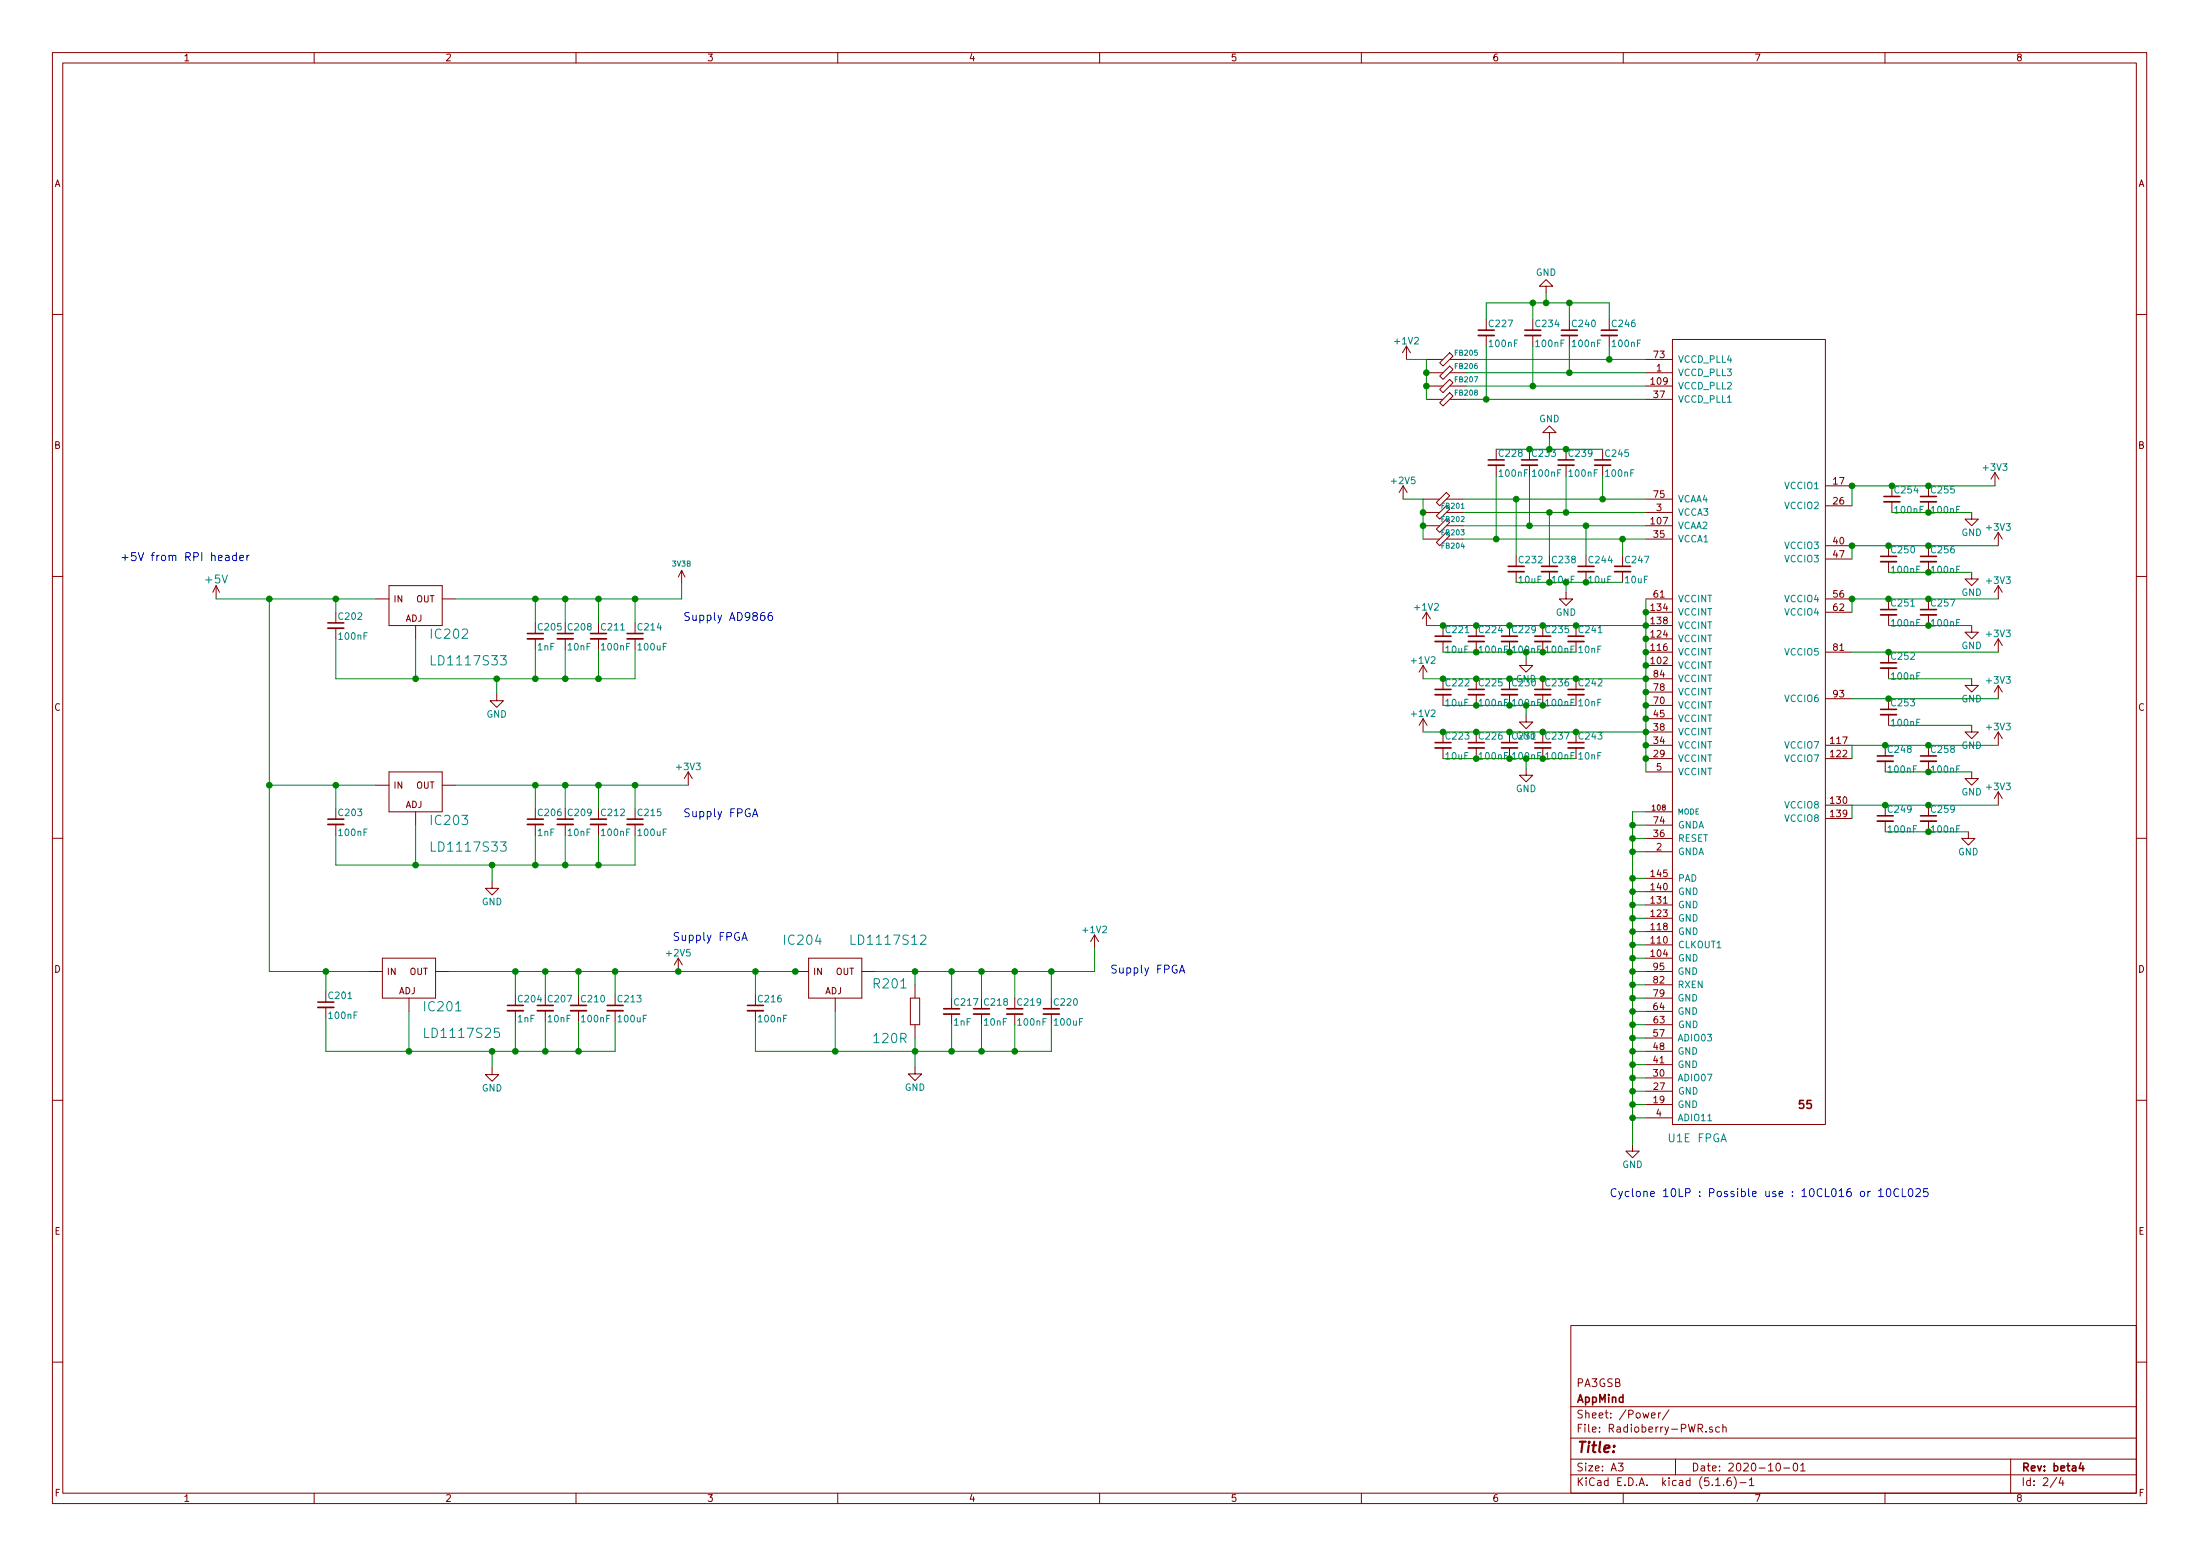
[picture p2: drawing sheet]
<svg xmlns="http://www.w3.org/2000/svg" width="420mm" height="297mm" viewBox="0 0 420 297" stroke-linecap="round" stroke-linejoin="round" font-family="sans-serif">
<g fill="none" stroke="#840000" stroke-width=".19">
<path d="M10 10h400v277h-400zM12 12h396v273.1h-396zM60 10v2M110 10v2M160 10v2M210 10v2M260 10v2M310 10v2M360 10v2M295.3 54.6h1.2l-1.2-1.2-1.3 1.2h1.3v1.3M10 60h2M268.6 66.1l-.8 1.2"/>
<path d="M268.6 66.1v2.5M268.6 66.1l.8 1.2M272.4 71.2h3.2M272.4 73.7h3.2M272.4 76.2h3.2M272.4 68.6h3.2M275 76.9l1.9-1.9 .6 .6-1.9 1.9zM275 74.3l1.9-1.9 .6 .7-1.9 1.9zM275 71.8l1.9-1.9 .6 .6-1.9 1.9zM276.9 67.3l.6 .7-1.9 1.9-.6-.6zM276.9 71.2h3.1M276.9 73.7h3.1"/>
<path d="M276.9 76.2h3.1M276.9 68.6h3.1M283.8 61v2M283.8 64v2.1M292.7 61v2M292.7 64v2.1M299.7 61v2M299.7 64v2.1M307.3 61v2M307.3 64v2.1M314.3 71.2h5.1M314.3 73.7h5.1"/>
<path d="M314.3 76.2h5.1M314.3 68.6h5.1M319.4 64.8h29.2v149.9h-29.2zM408 60h2M268 92.7l-.8 1.3M268 92.7v2.6M268 92.7l.7 1.3M271.8 97.8h3.1M271.8 95.3h3.1M276.2 96.6l.7 .6-1.9 1.9-.7-.6zM276.2 94l.7 .7-1.9 1.9-.7-.7zM276.3 97.8h3.1"/>
<path d="M276.3 95.3h3.1M285.7 85.8v2M285.7 88.8v2M292.1 85.8v2M292.1 88.8v2M295.9 82.6h1.3l-1.3-1.3-1.3 1.3h1.3v1.3M299.1 85.8v2M299.1 88.8v2M306.1 85.8v2M306.1 88.8v2M314.3 97.8h5.1M314.3 95.3h5.1"/>
<path d="M348.6 92.7h5.1M348.6 96.6h5.1M361.3 92.7v2.1M361.3 95.8v2M368.3 92.7v2.1M368.3 95.8v2M376.6 97.8v1.3h1.2l-1.2 1.3-1.3-1.3h1.3M381 90.2l-.8 1.3M381 90.2v2.5M381 90.2l.8 1.3M10 110h2M41.3 111.8v2.5"/>
<path d="M41.3 111.8l-.7 1.3M41.3 111.8l.6 1.3M64.1 116.9v2M64.1 119.9v2.1M71.8 114.3h2.5M74.3 111.8h10.2v7.6h-10.2zM79.4 119.4v2.6M84.5 114.3h2.5M102.2 118.9v2M107.9 118.9v2M114.3 118.9v2M121.3 118.9v2"/>
<path d="M130.2 108.9l-.7 1.2M130.8 110.1l-.6-1.2v2.5M271.8 100.4h3.1M271.8 102.9h3.1M272.4 116.9l-.7 1.2M272.4 116.9v2.5M272.4 116.9l.8 1.2M274.3 103.5l1.9-1.9 .7 .7-1.9 1.9zM274.3 101l1.9-1.9 .7 .6-1.9 1.9zM275.6 119.4v2M276.3 100.4h3.1M276.3 102.9h3.1"/>
<path d="M281.9 119.4v2M288.3 119.4v2M289.6 106.1v2M289.6 109.1v2.1M294.6 119.4v2M295.9 106.1v2M295.9 109.1v2.1M299.1 113.1v1.2h1.3l-1.3 1.3-1.3-1.3h1.3M301 119.4v2M302.9 106.1v2M302.9 109.1v2.1M309.9 106.1v2"/>
<path d="M309.9 109.1v2.1M314.3 119.4h5.1M314.3 114.3h5.1M314.3 100.4h5.1M314.3 116.9h5.1M314.3 102.9h5.1M348.6 114.3h5.1M348.6 116.9h5.1M348.6 104.2h5.1M348.6 106.7h5.1M360.7 104.2v2M360.7 107.2v2.1"/>
<path d="M360.7 114.3v2.1M360.7 117.4v2M368.3 104.2v2M368.3 107.2v2.1M368.3 114.3v2.1M368.3 117.4v2M376.6 119.4v1.3h1.2l-1.2 1.3-1.3-1.3h1.3M376.6 109.3v1.2h1.2l-1.2 1.3-1.3-1.3h1.3M381.6 111.8l-.7 1.3M381.6 101.6v2.6M381.6 111.8v2.5M381.6 111.8l.8 1.3"/>
<path d="M381.6 101.6l-.7 1.3M381.6 101.6l.8 1.3M408 110h2M94.9 132.5v1.3h1.2l-1.2 1.2-1.3-1.2h1.3M102.2 122v2M107.9 122v2M114.3 122v2M121.3 122v2M271.8 137.2l-.8 1.3M271.8 127v2.6M271.8 137.2v2.5M271.8 137.2l.7 1.3"/>
<path d="M271.8 127l-.8 1.3M271.8 127l.7 1.3M275.6 122.5v2M275.6 129.6v2M275.6 132.6v2.1M275.6 139.7v2.1M281.9 122.5v2M281.9 129.6v2M281.9 132.6v2.1M281.9 139.7v2.1M288.3 122.5v2M288.3 129.6v2"/>
<path d="M288.3 132.6v2.1M288.3 139.7v2.1M291.5 136.6v1.2h1.2l-1.2 1.3-1.3-1.3h1.3M291.5 125.8v1.2h1.2l-1.2 1.3-1.3-1.3h1.3M294.6 122.5v2M294.6 129.6v2M294.6 132.6v2.1M294.6 139.7v2.1M301 122.5v2M301 129.6v2M301 132.6v2.1M301 139.7v2.1"/>
<path d="M314.3 127h5.1M314.3 124.5h5.1M314.3 122h5.1M314.3 139.7h5.1M314.3 137.2h5.1M314.3 134.7h5.1M314.3 132.1h5.1M314.3 129.6h5.1M348.6 124.5h5.1M348.6 133.4h5.1M360.7 124.5v2M360.7 127.5v2.1"/>
<path d="M360.7 133.4v2M360.7 136.4v2.1M376.6 138.5v1.2h1.2l-1.2 1.3-1.3-1.3h1.3M376.6 129.6v1.2h1.2l-1.2 1.3-1.3-1.3h1.3M381.6 122v2.5M381.6 130.8v2.6M381.6 139.7v2.6M381.6 130.8l-.7 1.3M381.6 130.8l.8 1.3M381.6 122l-.7 1.2M381.6 122l.8 1.2M381.6 139.7l-.7 1.3"/>
<path d="M381.6 139.7l.8 1.3M64.1 154.3v2.1M64.1 157.4v2M71.8 149.9h2.5M74.3 147.4h10.2v7.6h-10.2zM79.4 155v2.5M84.5 149.9h2.5M102.2 154.3v2.1M102.2 157.4v2M107.9 154.3v2.1M107.9 157.4v2M114.3 154.3v2.1"/>
<path d="M114.3 157.4v2M121.3 154.3v2.1M121.3 157.4v2M131.4 147.4l-.7 1.2M131.4 147.4v2.5M131.4 147.4l.8 1.2M275.6 142.8v2M281.9 142.8v2M288.3 142.8v2M291.5 146.7v1.3h1.2l-1.2 1.3-1.3-1.3h1.3M294.6 142.8v2M301 142.8v2"/>
<path d="M314.3 155h5M314.3 147.4h5.1M314.3 142.3h5.1M314.3 144.8h5.1M314.3 157.5h5.1M348.6 142.3h5.1M348.6 144.8h5.1M348.6 153.7h5.1M348.6 156.2h5.1M360 142.3v2M360 145.3v2.1M360 153.7v2"/>
<path d="M360 156.8v2M368.3 142.3v2M368.3 145.3v2.1M368.3 153.7v2M368.3 156.8v2M375.9 158.8v1.3h1.3l-1.3 1.2-1.3-1.2h1.3M376.6 147.4v1.2h1.2l-1.2 1.3-1.3-1.3h1.3M381.6 151.2v2.5M381.6 151.2l-.7 1.2M381.6 151.2l.8 1.2M10 160h2M94 168.3v1.3h1.2l-1.2 1.3-1.3-1.3h1.3"/>
<path d="M209 178.5l-.7 1.2M209 178.5v2.5M209 178.5l.8 1.2M314.3 160.1h5.1M314.3 177.8h5.1M314.3 175.3h5.1M314.3 172.8h5.1M314.3 170.2h5.1M314.3 167.7h5.1M314.3 162.6h5.1M408 160h2M62.2 189.3v2"/>
<path d="M62.2 192.3v2M70.5 185.5h2.5M73 182.9h10.2v7.6h-10.2zM78.1 190.5v2.6M83.2 185.5h2.5M98.4 189.9v2M98.4 192.9v2.1M104.1 189.9v2M104.1 192.9v2.1M110.5 189.9v2M110.5 192.9v2.1M117.5 189.9v2"/>
<path d="M117.5 192.9v2.1M129.5 182.9l-.7 1.3M129.5 182.9v2.6M129.5 182.9l.8 1.3M144.3 189.9v2M144.3 192.9v2.1M151.9 185.5h2.5M154.4 182.9h10.2v7.6h-10.2zM159.5 190.5v2.6M164.6 185.5h2.5M173.9 190.5h1.7v5.1h-1.7zM174.8 188v2.5"/>
<path d="M174.8 195.6v2.6M181.7 190.5v2.1M181.7 193.6v2M187.5 190.5v2.1M187.5 193.6v2M193.8 190.5v2.1M193.8 193.6v2M200.8 190.5v2.1M200.8 193.6v2M314.3 182.9h5.1M314.3 180.4h5.1M314.3 198.2h5"/>
<path d="M314.3 195.6h5.1M314.3 193.1h5M314.3 190.5h5M314.3 188h5M314.3 185.5h5M10 210h2M94 203.9v1.2h1.2l-1.2 1.3-1.3-1.3h1.3M174.8 203.7v1.3h1.2l-1.2 1.3-1.3-1.3h1.3M311.8 218.5v1.2h1.3l-1.3 1.3-1.3-1.3h1.3M314.3 210.9h5M314.3 208.3h5.1M314.3 205.8h5"/>
<path d="M314.3 213.4h5M314.3 203.2h5M314.3 200.7h5M408 210h2M300 253h108v32.1h-108zM10 260h2M300 278.5h108M300 274.5h108M300 268.5h108M309 279.3h1l-.5 .6 .4 .1v.7l-.2 .1-.7-.1M315.4 270.2l.7-.1v-.3l-.5-.1-.2 .2 .1 .7h.6M316.8 269.7v1"/>
<path d="M317.2 269.7l-.4 .1v.2M318.7 269.1l-1.2 2M320 278.5v3M325.8 273.3v.1M327 272.5l-.3-.1-.2 .2v.2l.5 .2v.3h-.5M328.4 272.5l-.4-.1-.3 .3v.6l.3 .1 .4-.1M329 272.5l.2-.1 .4 .1 .1 .9M329 271.9v1.5M339.3 279.5l.2-.2a.86 .86 0 0 1 .2 1.5 .79 .79 0 0 1-.4-1.3zM342.6 279.5l.4-.2a.94 .94 0 0 1 0 1.5 .82 .82 0 0 1-.4-1.3zM343.9 279.7l.4-.4v1.5M384 278.5v6.6"/>
<path d="M408 260h2M60 285.1v1.9M110 285.1v1.9M160 285.1v1.9M210 285.1v1.9M260 285.1v1.9M300 281.5h108M310 285.1v1.9M327.7 283.6h.8M329.2 283.5v.1M330.5 282.1a.59 .59 0 0 0-.7 .6l.1 .8 .5 .1 .2-.1 .1-.5-.2-.3h-.4l-.3 .3M331.2 281.9a1.71 1.71 0 0 1 0 2.3"/>
<path d="M332.3 283h1.2M334.1 282.5l.4-.4v1.5M334.1 283.6h.8M340.7 280.2h1.1M343.9 280.8h.9M360 285.1v1.9M392.8 282l-1.3 2M393.6 282l-.4 1.1h1M394 282.6v1"/>
</g>
<g fill="none" stroke="#840000" stroke-width=".3">
<path d="M282.3 63h3.1M291.2 63h3.1M298.2 63h3M305.8 63h3.1M284.2 87.8h3.1M290.6 87.8h3M297.6 87.8h3M304.5 87.8h3.1M359.8 94.8h3M366.8 94.8h3M62.6 118.9h3.1M288 108.1h3.1"/>
<path d="M294.4 108.1h3M301.4 108.1h3M308.4 108.1h3M359.2 116.4h3M359.2 106.2h3M366.8 116.4h3M366.8 106.2h3M100.7 120.9h3.1M106.4 120.9h3.1M112.8 120.9h3M119.8 120.9h3M274.1 131.6h3"/>
<path d="M274.1 121.4h3M280.4 131.6h3.1M280.4 121.4h3.1M286.8 131.6h3M286.8 121.4h3M293.1 131.6h3.1M293.1 121.4h3.1M299.5 131.6h3M299.5 121.4h3M359.2 135.4h3M359.2 126.5h3M62.6 156.4h3.1"/>
<path d="M100.7 156.4h3.1M106.4 156.4h3.1M112.8 156.4h3M119.8 156.4h3M274.1 141.8h3M280.4 141.8h3.1M286.8 141.8h3M293.1 141.8h3.1M299.5 141.8h3M358.5 144.3h3.1M358.5 155.7h3.1M366.8 144.3h3"/>
<path d="M366.8 155.7h3M60.7 191.3h3.1M96.9 191.9h3M102.6 191.9h3.1M109 191.9h3M116 191.9h3M142.7 191.9h3.1M180.2 192.6h3.1M185.9 192.6h3.1M192.3 192.6h3M199.3 192.6h3M397.4 279.2l-.3 1.1h.9"/>
<path d="M397.8 279.8v1"/>
</g>
<g fill="none" stroke="#840000" stroke-width=".33">
<path d="M282.3 64h3.1M291.2 64h3.1M298.2 64h3M305.8 64h3.1M284.2 88.8h3.1M290.6 88.8h3M297.6 88.8h3M304.5 88.8h3.1M359.8 95.8h3M366.8 95.8h3M62.6 119.9h3.1M288 109.1h3.1"/>
<path d="M294.4 109.1h3M301.4 109.1h3M308.4 109.1h3M359.2 117.4h3M359.2 107.2h3M366.8 117.4h3M366.8 107.2h3M100.7 122h3.1M106.4 122h3.1M112.8 122h3M119.8 122h3M274.1 132.6h3"/>
<path d="M274.1 122.5h3M280.4 132.6h3.1M280.4 122.5h3.1M286.8 132.6h3M286.8 122.5h3M293.1 132.6h3.1M293.1 122.5h3.1M299.5 132.6h3M299.5 122.5h3M359.2 136.4h3M359.2 127.5h3M62.6 157.4h3.1"/>
<path d="M100.7 157.4h3.1M106.4 157.4h3.1M112.8 157.4h3M119.8 157.4h3M274.1 142.8h3M280.4 142.8h3.1M286.8 142.8h3M293.1 142.8h3.1M299.5 142.8h3M358.5 145.3h3.1M358.5 156.8h3.1M366.8 145.3h3"/>
<path d="M366.8 156.8h3M60.7 192.3h3.1M96.9 192.9h3M102.6 192.9h3.1M109 192.9h3M116 192.9h3M142.7 192.9h3.1M180.2 193.6h3.1M185.9 193.6h3.1M192.3 193.6h3M199.3 193.6h3"/>
</g>
<path d="M289.6 140a.51 .51 0 0 0-.6 0 .51 .51 0 0 0-.2 .6l.3 .5 .5-.1" fill="none" stroke="#008484" stroke-width=".19"/>
<g fill="none" stroke="#008400" stroke-width=".19">
<path d="M292.7 57.8v3.2M295.3 55.9v1.9M299.7 57.8v3.2M268.6 68.6h3.8v7.6M280 68.6h34.3M280 71.2h34.3M280 73.7h34.3M280 76.2h34.3M283.8 61v-3.2h23.5v3.2M283.8 66.1v10.1M292.7 66.1v7.6M299.7 66.1v5.1"/>
<path d="M307.3 66.1v2.5M268 95.3h3.8v7.6M279.4 97.8h34.9M279.4 95.3h34.9M285.7 90.8v12.1M285.7 85.8h20.4M289.6 95.3v10.8M292.1 90.8v9.6M295.9 83.9v1.9M295.9 97.8v8.3M299.1 90.8v7M306.1 90.8v4.5"/>
<path d="M361.3 97.8h15.3M381 92.7h-27.3v3.9M41.3 114.3h30.5M51.4 114.3v71.2h19.1M64.1 114.3v2.6M102.2 114.3v4.6M107.9 114.3v4.6M114.3 114.3v4.6M121.3 114.3v4.6M130.2 111.4v2.9h-43.2M272.4 119.4h41.9M279.4 102.9h34.9"/>
<path d="M279.4 100.4h34.9M289.6 111.2h20.3M299.1 111.2v1.9M302.9 100.4v5.7M309.9 102.9v3.2M314.3 116.9h.2M314.3 114.3v33.1M360.7 119.4h15.9M360.7 109.3h15.9M381.6 114.3h-27.9v2.6M381.6 104.2h-27.9v2.5M64.1 122v7.6h57.2v-5.6"/>
<path d="M79.4 122v7.6M94.9 129.6v2.9M102.2 124v5.6M107.9 124v5.6M114.3 124v5.6M271.8 139.7h42.5M271.8 129.6h42.5M275.6 124.5h25.4M275.6 134.7h25.4M291.5 124.5v1.3M291.5 134.7v1.9M294.6 129.6v.6"/>
<path d="M353.7 133.4h27.9M353.7 124.5h27.9M360.7 129.6h15.9M360.7 138.5h15.9M51.4 149.9h20.4M64.1 159.4v5.7h57.2v-5.7M64.1 149.9v4.4M79.4 157.5v7.6M87 149.9h44.4M102.2 149.9v4.4M102.2 159.4v5.7M107.9 149.9v4.4"/>
<path d="M107.9 159.4v5.7M114.3 149.9v4.4M114.3 159.4v5.7M121.3 149.9v4.4M275.6 144.8h25.4M291.5 144.8v1.9M311.8 157.5h2.5M314.3 155h-2.5v63.5M360 158.8h15.9M360 147.4h16.6M381.6 153.7h-27.9v2.5M381.6 142.3h-27.9v2.5"/>
<path d="M94 165.1v3.2M311.8 162.6h2.5M311.8 175.3h2.5M311.8 172.8h2.5M311.8 167.7h2.5M311.8 170.2h2.5M311.8 160.1h2.5M311.8 177.8h2.5M62.2 194.3v6.4h55.3v-5.7M62.2 185.5v3.8M78.1 193.1v7.6M85.7 185.5h66.3"/>
<path d="M98.4 185.5v4.4M98.4 195v5.7M104.1 185.5v4.4M104.1 195v5.7M110.5 185.5v4.4M110.5 195v5.7M117.5 185.5v4.4M144.3 185.5v4.4M144.3 195v5.7h56.5v-5.1M159.5 193.1v7.6M174.8 185.5v2.5M174.8 198.2v5.5"/>
<path d="M181.7 185.5v5M181.7 195.6v5.1M187.5 185.5v5M187.5 195.6v5.1M193.8 185.5v5M193.8 195.6v5.1M200.8 185.5v5M209 181v4.5h-41.9M311.8 185.5h2.5M311.8 188h2.5M311.8 180.4h2.5M311.8 182.9h2.5"/>
<path d="M311.8 198.2h2.5M311.8 190.5h2.5M311.8 193.1h2.5M311.8 195.6h2.5M94 200.7v3.2M311.8 200.7h2.5M311.8 203.2h2.5M311.8 213.4h2.5M311.8 210.9h2.5M311.8 208.3h2.5M311.8 205.8h2.5"/>
</g>
<g fill="none" stroke="#0000c2" stroke-width=".19">
<path d="M43.1 106.1h.6l.1 .9M43.8 106.4h-.5a.3 .3 0 0 0-.3 .3 .3 .3 0 0 0 .3 .3l.5-.1M45.1 106.1l-.4-.1-.3 .3v.4l.2 .2h.5M45.1 105.5v1.5M45.8 106.5l.7-.1-.1-.3-.4-.1-.2 .2v.7h.6M47.2 106v1M47.6 106l-.4 .3M145.9 116.9l-.5 .2a1.3 1.3 0 0 0 0 1.3h.5l.2-.6-.3-.3-.4 .1-.2 .2M147.4 116.9a.59 .59 0 0 0-.7 .7l.1 .8 .5 .1 .2-.2v-.5l-.1-.2-.4-.1-.3 .3M143.7 155.9l.5-1.5 .5 1.5M143.8 155.5h.8M141.7 179.5l.5-1.5 .5 1.5"/>
<path d="M141.8 179.1h.7M225.2 185.8l.6-1.6 .5 1.6M225.4 185.3h.7M357.2 227.4l-.5 .3M358.8 227.3l.4-.4v1.5M358.8 228.4h.9M360.4 227l.2-.1a.82 .82 0 0 1 .6 .6 .82 .82 0 0 1-.3 .9h-.3l-.3-.3zM362.6 227a.62 .62 0 0 0-.7 0 .62 .62 0 0 0-.2 .8 .56 .56 0 0 0 .3 .6 .56 .56 0 0 0 .6-.1M363.3 226.9v1.5h.7M364.6 227l.2-.1a.81 .81 0 0 1 .5 .8 .81 .81 0 0 1-.5 .7l-.2-.1-.2-.5zM365.9 227l.6-.1 .2 .1 .1 .3-1 1.1h1M368.1 226.9h-.7v.7l.2-.1h.5l.1 .3-.1 .5-.2 .1-.5-.1"/>
</g>
<g fill="#008400" stroke="#008400" stroke-width=".25">
<circle cx="309.9" cy="102.9" r=".51"/>
<circle cx="311.8" cy="208.3" r=".51"/>
<circle cx="295.9" cy="85.8" r=".51"/>
<circle cx="311.8" cy="205.8" r=".51"/>
<circle cx="299.1" cy="85.8" r=".51"/>
<circle cx="311.8" cy="203.2" r=".51"/>
<circle cx="292.1" cy="85.8" r=".51"/>
<circle cx="311.8" cy="200.7" r=".51"/>
<circle cx="94" cy="165.1" r=".51"/>
<circle cx="311.8" cy="198.2" r=".51"/>
<circle cx="114.3" cy="165.1" r=".51"/>
<circle cx="311.8" cy="195.6" r=".51"/>
<circle cx="302.9" cy="100.4" r=".51"/>
<circle cx="311.8" cy="193.1" r=".51"/>
<circle cx="295.9" cy="97.8" r=".51"/>
<circle cx="311.8" cy="190.5" r=".51"/>
<circle cx="289.6" cy="95.3" r=".51"/>
<circle cx="311.8" cy="188" r=".51"/>
<circle cx="62.2" cy="185.5" r=".51"/>
<circle cx="311.8" cy="160.1" r=".51"/>
<circle cx="275.6" cy="139.7" r=".51"/>
<circle cx="360.7" cy="104.2" r=".51"/>
<circle cx="108" cy="149.9" r=".51"/>
<circle cx="114.3" cy="149.9" r=".51"/>
<circle cx="368.3" cy="97.8" r=".51"/>
<circle cx="271.8" cy="97.8" r=".51"/>
<circle cx="271.8" cy="100.4" r=".51"/>
<circle cx="121.3" cy="149.9" r=".51"/>
<circle cx="311.8" cy="162.6" r=".51"/>
<circle cx="311.8" cy="185.5" r=".51"/>
<circle cx="311.8" cy="157.5" r=".51"/>
<circle cx="108" cy="165.1" r=".51"/>
<circle cx="311.8" cy="167.7" r=".51"/>
<circle cx="302.9" cy="111.2" r=".51"/>
<circle cx="311.8" cy="213.4" r=".51"/>
<circle cx="295.9" cy="111.2" r=".51"/>
<circle cx="311.8" cy="210.9" r=".51"/>
<circle cx="151.9" cy="185.5" r=".51"/>
<circle cx="64.1" cy="114.3" r=".51"/>
<circle cx="51.4" cy="114.3" r=".51"/>
<circle cx="64.1" cy="149.9" r=".51"/>
<circle cx="272.4" cy="73.7" r=".51"/>
<circle cx="98.4" cy="200.7" r=".51"/>
<circle cx="299.7" cy="57.8" r=".51"/>
<circle cx="295.3" cy="57.8" r=".51"/>
<circle cx="104.1" cy="200.7" r=".51"/>
<circle cx="144.3" cy="185.5" r=".51"/>
<circle cx="51.4" cy="149.9" r=".51"/>
<circle cx="102.2" cy="149.9" r=".51"/>
<circle cx="292.7" cy="57.8" r=".51"/>
<circle cx="110.5" cy="200.7" r=".51"/>
<circle cx="307.3" cy="68.6" r=".51"/>
<circle cx="94" cy="200.7" r=".51"/>
<circle cx="299.7" cy="71.2" r=".51"/>
<circle cx="292.7" cy="73.7" r=".51"/>
<circle cx="283.8" cy="76.2" r=".51"/>
<circle cx="104.1" cy="185.5" r=".51"/>
<circle cx="311.8" cy="182.9" r=".51"/>
<circle cx="285.7" cy="102.9" r=".51"/>
<circle cx="311.8" cy="180.4" r=".51"/>
<circle cx="292.1" cy="100.4" r=".51"/>
<circle cx="311.8" cy="177.8" r=".51"/>
<circle cx="98.4" cy="185.5" r=".51"/>
<circle cx="311.8" cy="175.3" r=".51"/>
<circle cx="299.1" cy="97.8" r=".51"/>
<circle cx="311.8" cy="172.8" r=".51"/>
<circle cx="368.3" cy="109.3" r=".51"/>
<circle cx="311.8" cy="170.2" r=".51"/>
<circle cx="306.1" cy="95.3" r=".51"/>
<circle cx="110.5" cy="185.5" r=".51"/>
<circle cx="117.5" cy="185.5" r=".51"/>
<circle cx="102.2" cy="165.1" r=".51"/>
<circle cx="79.4" cy="165.1" r=".51"/>
<circle cx="78.1" cy="200.7" r=".51"/>
<circle cx="272.4" cy="71.2" r=".51"/>
<circle cx="314.3" cy="127" r=".51"/>
<circle cx="294.6" cy="144.8" r=".51"/>
<circle cx="181.7" cy="200.7" r=".51"/>
<circle cx="288.3" cy="134.7" r=".51"/>
<circle cx="294.6" cy="134.7" r=".51"/>
<circle cx="94.9" cy="129.6" r=".51"/>
<circle cx="314.3" cy="142.3" r=".51"/>
<circle cx="314.3" cy="139.7" r=".51"/>
<circle cx="314.3" cy="144.8" r=".51"/>
<circle cx="314.3" cy="129.6" r=".51"/>
<circle cx="288.3" cy="144.8" r=".51"/>
<circle cx="314.3" cy="137.2" r=".51"/>
<circle cx="314.3" cy="134.7" r=".51"/>
<circle cx="314.3" cy="132.1" r=".51"/>
<circle cx="314.3" cy="122" r=".51"/>
<circle cx="314.3" cy="124.5" r=".51"/>
<circle cx="121.3" cy="114.3" r=".51"/>
<circle cx="301" cy="139.7" r=".51"/>
<circle cx="294.6" cy="139.7" r=".51"/>
<circle cx="281.9" cy="139.7" r=".51"/>
<circle cx="129.5" cy="185.5" r=".51"/>
<circle cx="200.8" cy="185.5" r=".51"/>
<circle cx="187.5" cy="185.5" r=".51"/>
<circle cx="174.8" cy="185.5" r=".51"/>
<circle cx="181.7" cy="185.5" r=".51"/>
<circle cx="187.5" cy="200.7" r=".51"/>
<circle cx="281.9" cy="144.8" r=".51"/>
<circle cx="281.9" cy="134.7" r=".51"/>
<circle cx="281.9" cy="124.5" r=".51"/>
<circle cx="288.3" cy="139.7" r=".51"/>
<circle cx="281.9" cy="129.6" r=".51"/>
<circle cx="281.9" cy="119.4" r=".51"/>
<circle cx="193.8" cy="200.7" r=".51"/>
<circle cx="174.8" cy="200.7" r=".51"/>
<circle cx="159.5" cy="200.7" r=".51"/>
<circle cx="368.3" cy="114.3" r=".51"/>
<circle cx="114.3" cy="129.6" r=".51"/>
<circle cx="360" cy="153.7" r=".51"/>
<circle cx="79.4" cy="129.6" r=".51"/>
<circle cx="314.3" cy="116.9" r=".51"/>
<circle cx="368.3" cy="147.4" r=".51"/>
<circle cx="314.3" cy="119.4" r=".51"/>
<circle cx="360" cy="142.3" r=".51"/>
<circle cx="301" cy="129.6" r=".51"/>
<circle cx="275.6" cy="129.6" r=".51"/>
<circle cx="368.3" cy="158.8" r=".51"/>
<circle cx="353.7" cy="104.2" r=".51"/>
<circle cx="353.7" cy="114.3" r=".51"/>
<circle cx="361.3" cy="92.7" r=".51"/>
<circle cx="368.3" cy="119.4" r=".51"/>
<circle cx="353.7" cy="92.7" r=".51"/>
<circle cx="360.7" cy="114.3" r=".51"/>
<circle cx="294.6" cy="129.6" r=".51"/>
<circle cx="275.6" cy="119.4" r=".51"/>
<circle cx="294.6" cy="119.4" r=".51"/>
<circle cx="114.3" cy="114.3" r=".51"/>
<circle cx="108" cy="114.3" r=".51"/>
<circle cx="288.3" cy="129.6" r=".51"/>
<circle cx="102.2" cy="114.3" r=".51"/>
<circle cx="294.6" cy="124.5" r=".51"/>
<circle cx="288.3" cy="124.5" r=".51"/>
<circle cx="102.2" cy="129.6" r=".51"/>
<circle cx="288.3" cy="119.4" r=".51"/>
<circle cx="193.8" cy="185.5" r=".51"/>
<circle cx="301" cy="119.4" r=".51"/>
<circle cx="108" cy="129.6" r=".51"/>
<circle cx="368.3" cy="153.7" r=".51"/>
<circle cx="368.3" cy="142.3" r=".51"/>
<circle cx="360.7" cy="133.4" r=".51"/>
<circle cx="360.7" cy="124.5" r=".51"/>
<circle cx="368.3" cy="104.2" r=".51"/>
<circle cx="368.3" cy="92.7" r=".51"/>
</g>
<text font-size="2.8" fill="#840000" x="301" y="277.3">Title:</text>
<g font-size="2.5" fill="#008484">
<text x="82.5" y="122">IC202</text>
<text x="82.9" y="127">LD1117S33</text>
<text x="82.5" y="157.5">IC203</text>
<text x="82.9" y="162.6">LD1117S33</text>
<text x="150" y="180.4">IC204</text>
<text x="163" y="180.4">LD1117S12</text>
<text x="167" y="188.7">R201</text>
<text x="81.2" y="193.1">IC201</text>
<text x="81.6" y="198.2">LD1117S25</text>
<text x="167" y="199.1">120R</text>
</g>
<g font-size="2.1" fill="#0000c2">
<text x="22.9" y="107.1">+5V from RPI header</text>
<text x="130.4" y="118.5">Supply AD9866</text>
<text x="130.4" y="156">Supply FPGA</text>
<text x="128.4" y="179.6">Supply FPGA</text>
<text x="212" y="185.8">Supply FPGA</text>
<text x="307.3" y="228.5">Cyclone 10LP : Possible use : 10CL016 or 10CL025</text>
</g>
<g font-size="2.1" fill="#008484">
<text x="39.4" y="111.4">+5V</text>
<text x="318.6" y="218">U1E FPGA</text>
</g>
<g font-size="2.1" fill="#840000">
<text x="343.6" y="211.7">55</text>
<text x="301" y="267.8">AppMind</text>
<text x="301" y="264.8">PA3GSB</text>
<text x="301" y="273.5">File: Radioberry-PWR.sch</text>
<text x="301" y="270.8">Sheet: /Power/</text>
<text x="301" y="280.9">Size: A3</text>
<text x="323" y="280.9">Date: 2020-10-01</text>
<text x="386" y="280.9">Rev: beta4</text>
<text x="301" y="283.7">KiCad E.D.A. kicad (5.1.6)-1</text>
<text x="386" y="283.7">Id: 2/4</text>
</g>
<g font-size="1.8" fill="#840000">
<text x="35" y="11.7">1</text>
<text x="85" y="11.7">2</text>
<text x="135" y="11.7">3</text>
<text x="185" y="11.7">4</text>
<text x="235" y="11.7">5</text>
<text x="285" y="11.7">6</text>
<text x="335" y="11.7">7</text>
<text x="385" y="11.7">8</text>
<text x="10.4" y="35.7">A</text>
<text x="408.4" y="35.7">A</text>
<text x="315.9" y="68.4">73</text>
<text x="316.4" y="70.9">1</text>
<text x="315.4" y="73.4">109</text>
<text x="315.9" y="76">37</text>
<text x="10.4" y="85.7">B</text>
<text x="408.4" y="85.7">B</text>
<text x="315.9" y="95">75</text>
<text x="350.2" y="92.5">17</text>
<text x="315.4" y="100.1">107</text>
<text x="316.4" y="97.6">3</text>
<text x="350.2" y="96.3">26</text>
<text x="315.9" y="102.7">35</text>
<text x="350.2" y="103.9">40</text>
<text x="350.2" y="106.5">47</text>
<text x="315.4" y="116.6">134</text>
<text x="315.4" y="119.2">138</text>
<text x="315.9" y="114.1">61</text>
<text x="350.2" y="114.1">56</text>
<text x="350.2" y="116.6">62</text>
<text x="315.4" y="124.2">116</text>
<text x="315.4" y="121.7">124</text>
<text x="350.2" y="124.2">81</text>
<text x="315.4" y="126.8">102</text>
<text x="315.9" y="131.9">78</text>
<text x="315.9" y="129.3">84</text>
<text x="10.4" y="135.7">C</text>
<text x="315.9" y="136.9">45</text>
<text x="315.9" y="134.4">70</text>
<text x="350.2" y="133.1">93</text>
<text x="408.4" y="135.7">C</text>
<text x="315.9" y="142">34</text>
<text x="315.9" y="139.5">38</text>
<text x="349.7" y="142">117</text>
<text x="315.9" y="144.6">29</text>
<text x="316.4" y="147.1">5</text>
<text x="349.7" y="144.6">122</text>
<text x="349.7" y="153.5">130</text>
<text x="349.7" y="156">139</text>
<text x="315.9" y="159.8">36</text>
<text x="315.9" y="157.3">74</text>
<text x="315.4" y="167.4">145</text>
<text x="316.4" y="162.3">2</text>
<text x="315.4" y="172.5">131</text>
<text x="315.4" y="170">140</text>
<text x="315.4" y="177.6">118</text>
<text x="315.4" y="175">123</text>
<text x="10.4" y="185.7">D</text>
<text x="315.4" y="182.7">104</text>
<text x="315.4" y="180.1">110</text>
<text x="315.8" y="185.2">95</text>
<text x="408.4" y="185.7">D</text>
<text x="315.8" y="190.3">79</text>
<text x="315.8" y="187.7">82</text>
<text x="315.8" y="197.9">57</text>
<text x="315.8" y="192.8">64</text>
<text x="315.9" y="195.4">63</text>
<text x="315.8" y="203">41</text>
<text x="315.8" y="200.4">48</text>
<text x="315.8" y="205.5">30</text>
<text x="315.9" y="208.1">27</text>
<text x="315.8" y="210.6">19</text>
<text x="316.3" y="213.1">4</text>
<text x="10.4" y="235.7">E</text>
<text x="408.4" y="235.7">E</text>
<text x="10.5" y="285.7">F</text>
<text x="35" y="286.7">1</text>
<text x="85" y="286.7">2</text>
<text x="135" y="286.7">3</text>
<text x="185" y="286.7">4</text>
<text x="235" y="286.7">5</text>
<text x="285" y="286.7">6</text>
<text x="335" y="286.7">7</text>
<text x="385" y="286.7">8</text>
<text x="408.5" y="285.7">F</text>
</g>
<g font-size="1.8" fill="#008484">
<text x="293.3" y="52.7">GND</text>
<text x="266.5" y="65.7">+1V2</text>
<text x="284.5" y="62.4">C227</text>
<text x="293.4" y="62.4">C234</text>
<text x="300.4" y="62.4">C240</text>
<text x="308" y="62.4">C246</text>
<text x="284.6" y="66.3">100nF</text>
<text x="293.4" y="66.3">100nF</text>
<text x="300.4" y="66.3">100nF</text>
<text x="308.1" y="66.3">100nF</text>
<text x="320.4" y="71.8">VCCD_PLL3</text>
<text x="320.4" y="69.3">VCCD_PLL4</text>
<text x="320.4" y="74.3">VCCD_PLL2</text>
<text x="320.4" y="76.9">VCCD_PLL1</text>
<text x="294" y="80.6">GND</text>
<text x="286.4" y="87.2">C228</text>
<text x="292.8" y="87.2">C233</text>
<text x="299.7" y="87.2">C239</text>
<text x="306.7" y="87.2">C245</text>
<text x="378.9" y="89.9">+3V3</text>
<text x="265.9" y="92.4">+2V5</text>
<text x="286.5" y="91">100nF</text>
<text x="292.8" y="91">100nF</text>
<text x="299.8" y="91">100nF</text>
<text x="306.8" y="91">100nF</text>
<text x="320.4" y="95.9">VCAA4</text>
<text x="341" y="93.4">VCCIO1</text>
<text x="362" y="94.2">C254</text>
<text x="369" y="94.2">C255</text>
<text x="320.4" y="101">VCAA2</text>
<text x="320.4" y="98.5">VCCA3</text>
<text x="341" y="97.2">VCCIO2</text>
<text x="362" y="98">100nF</text>
<text x="369" y="98">100nF</text>
<text x="379.6" y="101.3">+3V3</text>
<text x="290.2" y="107.5">C232</text>
<text x="296.6" y="107.5">C238</text>
<text x="303.6" y="107.5">C244</text>
<text x="310.5" y="107.5">C247</text>
<text x="320.4" y="103.5">VCCA1</text>
<text x="341" y="104.8">VCCIO3</text>
<text x="341" y="107.4">VCCIO3</text>
<text x="361.3" y="105.6">C250</text>
<text x="369" y="105.6">C256</text>
<text x="374.6" y="102.3">GND</text>
<text x="290.1" y="111.3">10uF</text>
<text x="303.5" y="111.3">10uF</text>
<text x="310.5" y="111.3">10uF</text>
<text x="361.4" y="109.4">100nF</text>
<text x="369" y="109.4">100nF</text>
<text x="374.6" y="113.8">GND</text>
<text x="379.6" y="111.5">+3V3</text>
<text x="64.8" y="118.3">C202</text>
<text x="270.3" y="116.5">+1V2</text>
<text x="297.1" y="117.6">GND</text>
<text x="320.4" y="117.5">VCCINT</text>
<text x="320.4" y="115">VCCINT</text>
<text x="341" y="115">VCCIO4</text>
<text x="341" y="117.5">VCCIO4</text>
<text x="361.3" y="115.8">C251</text>
<text x="361.4" y="119.6">100nF</text>
<text x="369" y="115.8">C257</text>
<text x="369" y="119.6">100nF</text>
<text x="64.8" y="122.1">100nF</text>
<text x="102.7" y="124.2">1nF</text>
<text x="102.9" y="120.4">C205</text>
<text x="108.5" y="124.2">10nF</text>
<text x="108.6" y="120.4">C208</text>
<text x="115" y="120.4">C211</text>
<text x="115" y="124.2">100nF</text>
<text x="121.9" y="120.4">C214</text>
<text x="122" y="124.2">100uF</text>
<text x="276.2" y="124.7">10uF</text>
<text x="276.3" y="120.9">C221</text>
<text x="282.6" y="120.9">C224</text>
<text x="282.7" y="124.7">100nF</text>
<text x="289" y="120.9">C229</text>
<text x="295.3" y="120.9">C235</text>
<text x="295.4" y="124.7">100nF 10nF</text>
<text x="301.7" y="120.9">C241</text>
<text x="320.4" y="125.1">VCCINT</text>
<text x="320.4" y="122.6">VCCINT</text>
<text x="320.4" y="120.1">VCCINT</text>
<text x="341" y="125.1">VCCIO5</text>
<text x="361.3" y="125.9">C252</text>
<text x="374.6" y="123.9">GND</text>
<text x="379.6" y="121.6">+3V3</text>
<text x="269.7" y="126.7">+1V2</text>
<text x="276.3" y="131">C222</text>
<text x="282.6" y="131">C225</text>
<text x="289" y="131">C230</text>
<text x="289.5" y="130.3">GND</text>
<text x="295.3" y="131">C236</text>
<text x="301.7" y="131">C242</text>
<text x="320.4" y="127.7">VCCINT</text>
<text x="320.4" y="130.2">VCCINT</text>
<text x="361.4" y="129.8">100nF</text>
<text x="379.6" y="130.5">+3V3</text>
<text x="92.9" y="137">GND</text>
<text x="269.7" y="136.9">+1V2</text>
<text x="276.2" y="134.8">10uF</text>
<text x="282.7" y="134.8">100nF</text>
<text x="295.4" y="134.8">100nF 10nF</text>
<text x="320.4" y="137.8">VCCINT</text>
<text x="320.4" y="135.3">VCCINT</text>
<text x="320.4" y="132.8">VCCINT</text>
<text x="341" y="134">VCCIO6</text>
<text x="361.3" y="134.8">C253</text>
<text x="374.6" y="134.1">GND</text>
<text x="276.3" y="141.2">C223</text>
<text x="282.6" y="141.2">C226</text>
<text x="289.5" y="141.1">GND</text>
<text x="295.3" y="141.2">C237</text>
<text x="301.7" y="141.2">C243</text>
<text x="320.4" y="142.9">VCCINT</text>
<text x="320.4" y="140.4">VCCINT</text>
<text x="341" y="142.9">VCCIO7</text>
<text x="360.7" y="143.7">C248</text>
<text x="361.4" y="138.6">100nF</text>
<text x="369" y="143.7">C258</text>
<text x="374.6" y="143">GND</text>
<text x="379.6" y="139.4">+3V3</text>
<text x="129.4" y="147">+3V3</text>
<text x="276.2" y="145">10uF</text>
<text x="282.7" y="145">100nF</text>
<text x="295.4" y="145">100nF 10nF</text>
<text x="320.4" y="145.5">VCCINT</text>
<text x="320.4" y="148">VCCINT</text>
<text x="341" y="145.5">VCCIO7</text>
<text x="360.8" y="147.5">100nF</text>
<text x="369" y="147.5">100nF</text>
<text x="64.8" y="155.8">C203</text>
<text x="102.9" y="155.8">C206</text>
<text x="108.6" y="155.8">C209</text>
<text x="115" y="155.8">C212</text>
<text x="121.9" y="155.8">C215</text>
<text x="289.5" y="151.2">GND</text>
<text x="341" y="154.3">VCCIO8</text>
<text x="360.7" y="155.2">C249</text>
<text x="369" y="155.2">C259</text>
<text x="374.6" y="151.9">GND</text>
<text x="379.6" y="150.8">+3V3</text>
<text x="64.8" y="159.6">100nF</text>
<text x="102.7" y="159.6">1nF</text>
<text x="108.5" y="159.6">10nF</text>
<text x="115" y="159.6">100nF</text>
<text x="122" y="159.6">100uF</text>
<text x="320.4" y="160.7">RESET</text>
<text x="320.4" y="158.2">GNDA</text>
<text x="341" y="156.9">VCCIO8</text>
<text x="360.8" y="159">100nF</text>
<text x="369" y="159">100nF</text>
<text x="320.4" y="163.2">GNDA</text>
<text x="374" y="163.3">GND</text>
<text x="92" y="172.8">GND</text>
<text x="320.4" y="173.4">GND</text>
<text x="320.4" y="170.9">GND</text>
<text x="320.4" y="168.3">PAD</text>
<text x="207" y="178.1">+1V2</text>
<text x="320.4" y="178.5">GND</text>
<text x="320.4" y="175.9">GND</text>
<text x="127.5" y="182.6">+2V5</text>
<text x="320.4" y="183.6">GND</text>
<text x="320.4" y="181">CLKOUT1</text>
<text x="62.9" y="190.7">C201</text>
<text x="99.1" y="191.3">C204</text>
<text x="104.8" y="191.3">C207</text>
<text x="111.2" y="191.3">C210</text>
<text x="118.1" y="191.3">C213</text>
<text x="144.9" y="191.3">C216</text>
<text x="182.4" y="192">C217</text>
<text x="188.1" y="192">C218</text>
<text x="194.5" y="192">C219</text>
<text x="201.4" y="192">C220</text>
<text x="320.3" y="191.2">GND</text>
<text x="320.3" y="188.6">RXEN</text>
<text x="320.3" y="186.1">GND</text>
<text x="62.9" y="194.5">100nF</text>
<text x="98.9" y="195.2">1nF</text>
<text x="104.7" y="195.2">10nF</text>
<text x="111.2" y="195.2">100nF</text>
<text x="118.2" y="195.2">100uF</text>
<text x="145" y="195.2">100nF</text>
<text x="182.2" y="195.8">1nF</text>
<text x="188" y="195.8">10nF</text>
<text x="194.5" y="195.8">100nF</text>
<text x="201.5" y="195.8">100uF</text>
<text x="320.3" y="193.7">GND</text>
<text x="320.4" y="196.3">GND</text>
<text x="320.3" y="203.9">GND</text>
<text x="320.3" y="201.3">GND</text>
<text x="320.3" y="198.8">ADIO03</text>
<text x="92" y="208.4">GND</text>
<text x="172.8" y="208.2">GND</text>
<text x="320.3" y="206.4">ADIO07</text>
<text x="320.4" y="209">GND</text>
<text x="320.3" y="211.5">GND</text>
<text x="320.3" y="214">ADIO11</text>
<text x="309.8" y="223">GND</text>
</g>
<g font-size="1.8" fill="#008400">
<text x="296.5" y="111.3">10uF</text>
<text x="289" y="124.7">100nF</text>
<text x="289" y="134.8">100nF</text>
<text x="289" y="145">100nF</text>
</g>
<g font-size="1.7" fill="#840000">
<text x="75.3" y="115">IN</text>
<text x="77.4" y="118.7">ADJ</text>
<text x="79.5" y="115">OUT</text>
<text x="75.3" y="150.6">IN</text>
<text x="77.4" y="154.2">ADJ</text>
<text x="79.5" y="150.6">OUT</text>
<text x="74" y="186.1">IN</text>
<text x="76.1" y="189.8">ADJ</text>
<text x="78.2" y="186.1">OUT</text>
<text x="155.4" y="186.1">IN</text>
<text x="157.5" y="189.8">ADJ</text>
<text x="159.6" y="186.1">OUT</text>
</g>
<g font-size="1.4" fill="#008484">
<text x="278" y="70.4">FB206</text>
<text x="278" y="67.9">FB205</text>
<text x="278" y="75.5">FB208</text>
<text x="278" y="73">FB207</text>
<text x="275.4" y="99.6">FB202</text>
<text x="275.4" y="97.1">FB201</text>
<text x="275.4" y="104.7">FB204</text>
<text x="275.4" y="102.2">FB203</text>
<text x="128.4" y="108.1">3V3B</text>
<text x="320.3" y="155.5">MODE</text>
</g>
<text font-size="1.4" fill="#840000" x="315.6" y="154.7">108</text>
</svg>
